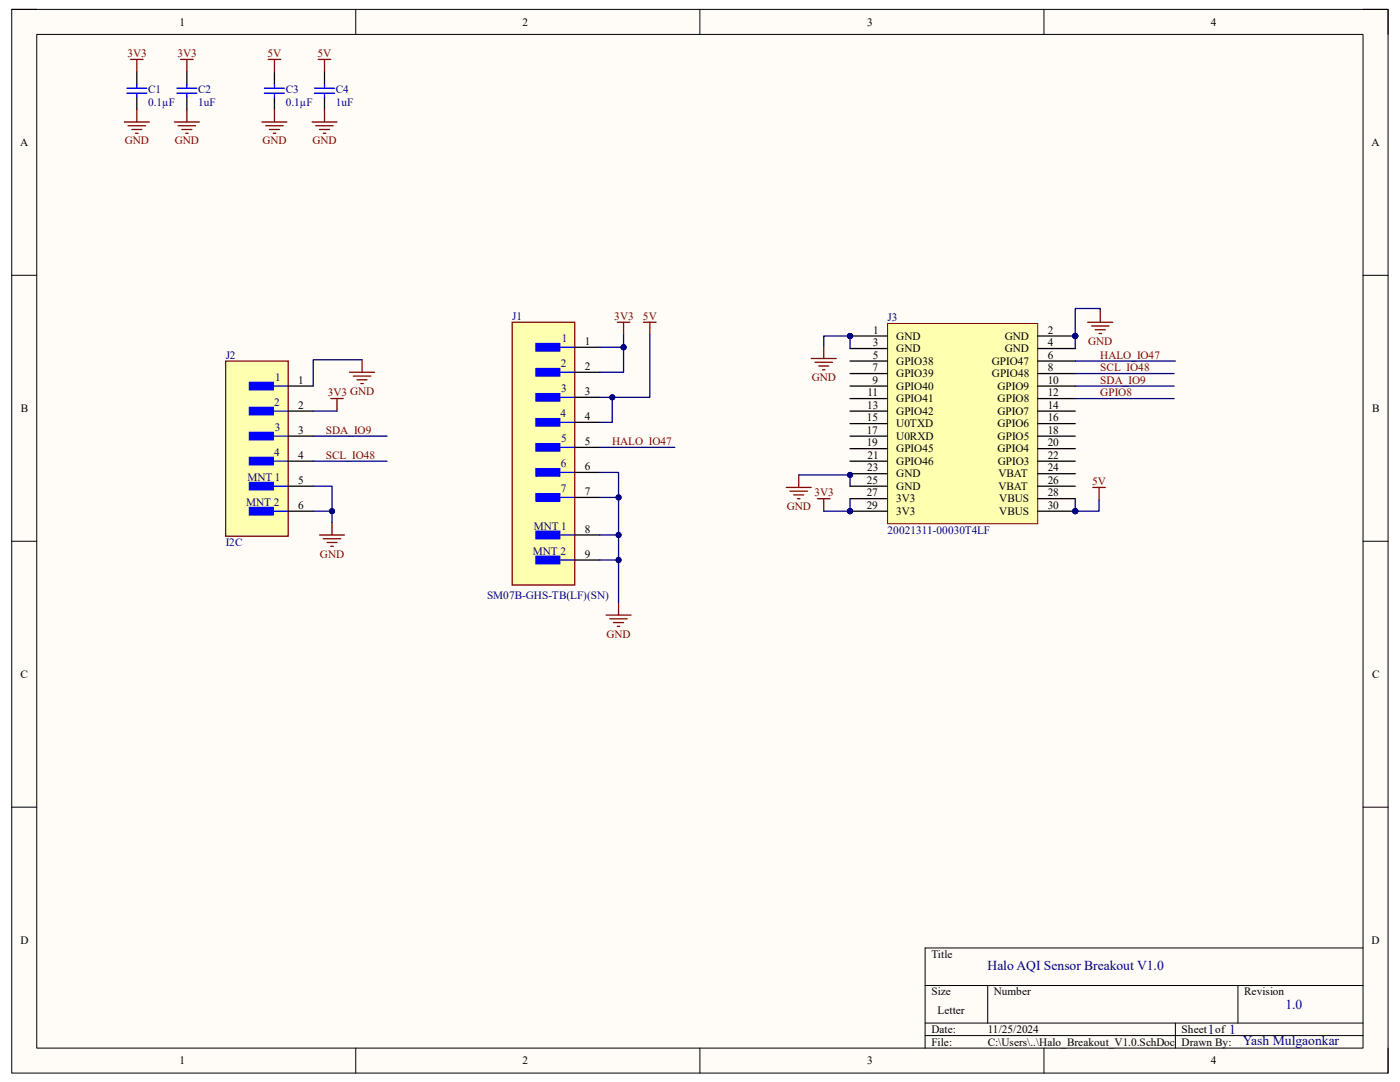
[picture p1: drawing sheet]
<svg xmlns="http://www.w3.org/2000/svg" width="279mm" height="216mm" viewBox="0 0 279 216" stroke-linecap="round" stroke-linejoin="round" font-family="sans-serif">
<path d="M2.3 1.9h274.7v212.2h-274.7z" fill-rule="evenodd" fill="#fffcf8"/>
<path d="M2.3 1.9h274.7v212.2h-274.7z" fill="none" stroke="#000" stroke-width=".2"/>
<path d="M7.3 6.9h264.7v202.2h-264.7z" fill-rule="evenodd" fill="#fffcf8"/>
<g fill="none" stroke="#000" stroke-width=".2">
<path d="M2.3 1.9h5M7.3 6.9h264.7v202.2h-264.7zM71 1.9v5M139.7 1.9v5M208.3 1.9v5M272 1.9h5v5M2.3 54.9h5M272 54.9h5M2.3 108h5M272 108h5M2.3 161.1h5M272 161.1h5"/>
<path d="M184.6 196.6h87.4M197.1 196.6v7.5M247.1 196.6v7.5M272 189.2h-87.4v19.9M71 209.1v5M139.7 209.1v5M184.6 204.1h87.4M184.6 206.6h87.4M208.3 209.1v5M234.6 204.1v5M277 209.1v5"/>
</g>
<path d="M123.2 64.3h2.5M124.4 64.3v2.5M128.4 64.3h2.5M129.7 64.3v2.5M120.9 122.7h5M121.7 123.5h3.5M122.4 124.2h2M123.2 125h.5M123.4 120.2v2.5" fill="none" stroke="#800000" stroke-width=".25"/>
<path d="M45 72h12.5v35h-12.5z" fill-rule="evenodd" fill="#ffffb0"/>
<path d="M45 72h12.5v35h-12.5z" fill="none" stroke="#800000" stroke-width=".25"/>
<path d="M49.8 76.3h4.7v1.5h-4.7z" fill-rule="evenodd" fill="#00f"/>
<path d="M49.8 76.3h4.7v1.5h-4.7zM52 77h5.5" fill="none" stroke="#00f" stroke-width=".25"/>
<path d="M49.8 81.3h4.7v1.5h-4.7z" fill-rule="evenodd" fill="#00f"/>
<path d="M49.8 81.3h4.7v1.5h-4.7zM52 82h5.5" fill="none" stroke="#00f" stroke-width=".25"/>
<path d="M49.8 86.3h4.7v1.5h-4.7z" fill-rule="evenodd" fill="#00f"/>
<path d="M49.8 86.3h4.7v1.5h-4.7zM52 87h5.5" fill="none" stroke="#00f" stroke-width=".25"/>
<path d="M49.8 91.3h4.7v1.5h-4.7z" fill-rule="evenodd" fill="#00f"/>
<path d="M49.8 91.3h4.7v1.5h-4.7zM52 92h5.5" fill="none" stroke="#00f" stroke-width=".25"/>
<path d="M49.8 96.3h4.7v1.5h-4.7z" fill-rule="evenodd" fill="#00f"/>
<path d="M49.8 96.3h4.7v1.5h-4.7zM52 97h5.5" fill="none" stroke="#00f" stroke-width=".25"/>
<path d="M49.8 101.3h4.7v1.5h-4.7z" fill-rule="evenodd" fill="#00f"/>
<path d="M49.8 101.3h4.7v1.5h-4.7zM52 102h5.5" fill="none" stroke="#00f" stroke-width=".25"/>
<path d="M57.5 77h5M57.5 82h5M57.5 87h5M57.5 92h5M57.5 97h5M57.5 102h5" fill="none" stroke="#000" stroke-width=".25"/>
<path d="M66 79.5h2.5M67.3 79.5v2.5M69.8 74.3h5M70.5 75h3.5M71.3 75.8h1.9M72 76.5h.5M72.3 71.8v2.5M63.8 106.7h5M64.5 107.5h3.5M65.3 108.2h2M66 109h.5M66.3 104.3v2.4" fill="none" stroke="#800000" stroke-width=".25"/>
<circle cx="214.6" cy="67" r=".5" fill="#000080"/>
<circle cx="214.6" cy="67" r=".5" fill="none" stroke="#000080" stroke-width=".2"/>
<circle cx="169.6" cy="67" r=".5" fill="#000080"/>
<circle cx="169.6" cy="67" r=".5" fill="none" stroke="#000080" stroke-width=".2"/>
<circle cx="214.6" cy="102" r=".5" fill="#000080"/>
<circle cx="214.6" cy="102" r=".5" fill="none" stroke="#000080" stroke-width=".2"/>
<circle cx="169.6" cy="102" r=".5" fill="#000080"/>
<circle cx="169.6" cy="102" r=".5" fill="none" stroke="#000080" stroke-width=".2"/>
<path d="M177.1 64.5h30v40h-30z" fill-rule="evenodd" fill="#ffffb0"/>
<path d="M177.1 64.5h30v40h-30z" fill="none" stroke="#800000" stroke-width=".2"/>
<path d="M207.1 67h7.5" fill="none" stroke="#000" stroke-width=".25"/>
<circle cx="214.6" cy="67" r=".5" fill="#000080"/>
<circle cx="214.6" cy="67" r=".5" fill="none" stroke="#000080" stroke-width=".2"/>
<path d="M169.6 67h7.5" fill="none" stroke="#000" stroke-width=".25"/>
<circle cx="169.6" cy="67" r=".5" fill="#000080"/>
<circle cx="169.6" cy="67" r=".5" fill="none" stroke="#000080" stroke-width=".2"/>
<g fill="none" stroke="#000" stroke-width=".25">
<path d="M169.6 69.5h7.5M169.6 72h7.5M169.6 74.5h7.5M169.6 77h7.5M169.6 79.5h7.5M207.1 69.5h7.5M207.1 72h7.5M207.1 74.5h7.5M207.1 77h7.5M207.1 79.5h7.5M169.6 82h7.5M169.6 84.5h7.5"/>
<path d="M169.6 87h7.5M169.6 89.5h7.5M169.6 92h7.5M169.6 94.5h7.5M169.6 97h7.5M169.6 99.5h7.5M207.1 82h7.5M207.1 84.5h7.5M207.1 87h7.5M207.1 89.5h7.5M207.1 92h7.5M207.1 94.5h7.5"/>
<path d="M207.1 97h7.5M207.1 99.5h7.5M207.1 102h7.5"/>
</g>
<circle cx="214.6" cy="102" r=".5" fill="#000080"/>
<circle cx="214.6" cy="102" r=".5" fill="none" stroke="#000080" stroke-width=".2"/>
<path d="M169.6 102h7.5" fill="none" stroke="#000" stroke-width=".25"/>
<circle cx="169.6" cy="102" r=".5" fill="#000080"/>
<circle cx="169.6" cy="102" r=".5" fill="none" stroke="#000080" stroke-width=".2"/>
<path d="M102.2 64.3h12.5v52.4h-12.5z" fill-rule="evenodd" fill="#ffffb0"/>
<path d="M102.2 64.3h12.5v52.4h-12.5z" fill="none" stroke="#800000" stroke-width=".25"/>
<path d="M107 68.5h4.7v1.5h-4.7z" fill-rule="evenodd" fill="#00f"/>
<path d="M107 68.5h4.7v1.5h-4.7zM109.2 69.3h5.5" fill="none" stroke="#00f" stroke-width=".25"/>
<path d="M107 73.5h4.7v1.5h-4.7z" fill-rule="evenodd" fill="#00f"/>
<path d="M107 73.5h4.7v1.5h-4.7zM109.2 74.3h5.5" fill="none" stroke="#00f" stroke-width=".25"/>
<path d="M107 78.5h4.7v1.5h-4.7z" fill-rule="evenodd" fill="#00f"/>
<path d="M107 78.5h4.7v1.5h-4.7zM109.2 79.3h5.5" fill="none" stroke="#00f" stroke-width=".25"/>
<path d="M107 83.5h4.7v1.5h-4.7z" fill-rule="evenodd" fill="#00f"/>
<path d="M107 83.5h4.7v1.5h-4.7zM109.2 84.3h5.5" fill="none" stroke="#00f" stroke-width=".25"/>
<path d="M107 88.5h4.7v1.5h-4.7z" fill-rule="evenodd" fill="#00f"/>
<path d="M107 88.5h4.7v1.5h-4.7zM109.2 89.3h5.5" fill="none" stroke="#00f" stroke-width=".25"/>
<path d="M107 93.5h4.7v1.5h-4.7z" fill-rule="evenodd" fill="#00f"/>
<path d="M107 93.5h4.7v1.5h-4.7zM109.2 94.3h5.5" fill="none" stroke="#00f" stroke-width=".25"/>
<path d="M107 98.5h4.7v1.5h-4.7z" fill-rule="evenodd" fill="#00f"/>
<path d="M107 98.5h4.7v1.5h-4.7zM109.2 99.3h5.5" fill="none" stroke="#00f" stroke-width=".25"/>
<path d="M107 106h4.7v1.5h-4.7z" fill-rule="evenodd" fill="#00f"/>
<path d="M107 106h4.7v1.5h-4.7zM109.2 106.7h5.5" fill="none" stroke="#00f" stroke-width=".25"/>
<path d="M107 111h4.7v1.5h-4.7z" fill-rule="evenodd" fill="#00f"/>
<g fill="none" stroke="#00f" stroke-width=".25">
<path d="M25.3 17.6h4M25.3 18.6h4M27.3 16.9v.7M27.3 18.6v.7M35.3 17.6h4M35.3 18.6h4M37.3 16.9v.7M37.3 18.6v.7M52.8 17.6h4M52.8 18.6h4M54.8 16.9v.7M54.8 18.6v.7"/>
<path d="M62.8 17.6h4M62.8 18.6h4M64.8 16.9v.7M64.8 18.6v.7M107 111h4.7v1.5h-4.7zM109.2 111.7h5.5"/>
</g>
<g fill="none" stroke="#000" stroke-width=".25">
<path d="M27.3 14.4v2.5M27.3 19.3v2.5M37.3 14.4v2.5M37.3 19.3v2.5M54.8 14.4v2.5M54.8 19.3v2.5M64.8 14.4v2.5M64.8 19.3v2.5M114.7 69.3h5M114.7 74.3h5M114.7 79.3h5M114.7 84.3h5"/>
<path d="M114.7 89.3h5M114.7 94.3h5M114.7 99.3h5M114.7 106.7h5M114.7 111.7h5"/>
</g>
<g fill="none" stroke="#800000" stroke-width=".25">
<path d="M26.1 11.9h2.5M27.3 11.9v2.5M36 11.9h2.5M37.3 11.9v2.5M53.5 11.9h2.5M54.8 11.9v2.5M63.5 11.9h2.5M64.8 11.9v2.5M24.8 24.3h5M25.6 25.1h3.5M26.3 25.8h2M27.1 26.6h.5"/>
<path d="M27.3 21.8v2.5M34.8 24.3h5M35.5 25.1h3.5M36.3 25.8h2M37 26.6h.5M37.3 21.8v2.5M52.3 24.3h5M53 25.1h3.5M53.8 25.8h2M54.5 26.6h.5M54.8 21.8v2.5M62.3 24.3h5"/>
<path d="M63 25.1h3.5M63.8 25.8h2M64.5 26.6h.5M64.8 21.8v2.5M161.9 71.5h5M162.6 72.3h3.5M163.4 73h2M164.1 73.8h.5M164.4 69v2.5M217.1 64.3h5M217.8 65h3.5M218.6 65.8h2"/>
<path d="M219.3 66.5h.5M219.6 61.8v2.5M156.9 97.3h5M157.7 98h3.5M158.4 98.8h2M159.2 99.5h.5M159.4 94.8v2.5M163.1 99.5h2.5M164.4 99.5v2.5M218.1 97.3h2.5M219.3 97.3v2.5"/>
</g>
<path d="M119.7 106.7h3.7v13.5" fill="none" stroke="#000080" stroke-width=".25"/>
<circle cx="123.4" cy="106.7" r=".5" fill="#000080"/>
<circle cx="123.4" cy="106.7" r=".5" fill="none" stroke="#000080" stroke-width=".2"/>
<circle cx="123.4" cy="111.7" r=".5" fill="#000080"/>
<circle cx="123.4" cy="111.7" r=".5" fill="none" stroke="#000080" stroke-width=".2"/>
<path d="M119.7 111.7h3.7" fill="none" stroke="#000080" stroke-width=".25"/>
<circle cx="123.4" cy="111.7" r=".5" fill="#000080"/>
<circle cx="123.4" cy="111.7" r=".5" fill="none" stroke="#000080" stroke-width=".2"/>
<path d="M124.4 66.8v2.5" fill="none" stroke="#000080" stroke-width=".25"/>
<circle cx="124.4" cy="69.3" r=".5" fill="#000080"/>
<circle cx="124.4" cy="69.3" r=".5" fill="none" stroke="#000080" stroke-width=".2"/>
<path d="M129.7 66.8v12.5h-10" fill="none" stroke="#000080" stroke-width=".25"/>
<circle cx="122.2" cy="79.3" r=".5" fill="#000080"/>
<circle cx="122.2" cy="79.3" r=".5" fill="none" stroke="#000080" stroke-width=".2"/>
<path d="M122.2 79.3v5h-2.5" fill="none" stroke="#000080" stroke-width=".25"/>
<circle cx="122.2" cy="79.3" r=".5" fill="#000080"/>
<circle cx="122.2" cy="79.3" r=".5" fill="none" stroke="#000080" stroke-width=".2"/>
<path d="M62.5 97h3.8v7.3M119.7 89.3h15" fill="none" stroke="#000080" stroke-width=".25"/>
<circle cx="66.3" cy="102" r=".5" fill="#000080"/>
<circle cx="66.3" cy="102" r=".5" fill="none" stroke="#000080" stroke-width=".2"/>
<path d="M62.5 102h3.8" fill="none" stroke="#000080" stroke-width=".25"/>
<circle cx="66.3" cy="102" r=".5" fill="#000080"/>
<circle cx="66.3" cy="102" r=".5" fill="none" stroke="#000080" stroke-width=".2"/>
<path d="M72.3 71.8h-9.8v5.2M62.5 82h4.8M62.5 87h14.7M62.5 92h14.7M119.7 99.3h3.7v7.4" fill="none" stroke="#000080" stroke-width=".25"/>
<circle cx="123.4" cy="99.3" r=".5" fill="#000080"/>
<circle cx="123.4" cy="99.3" r=".5" fill="none" stroke="#000080" stroke-width=".2"/>
<circle cx="123.4" cy="106.7" r=".5" fill="#000080"/>
<circle cx="123.4" cy="106.7" r=".5" fill="none" stroke="#000080" stroke-width=".2"/>
<path d="M119.7 94.3h3.7v5" fill="none" stroke="#000080" stroke-width=".25"/>
<circle cx="123.4" cy="99.3" r=".5" fill="#000080"/>
<circle cx="123.4" cy="99.3" r=".5" fill="none" stroke="#000080" stroke-width=".2"/>
<path d="M169.6 67v2.5" fill="none" stroke="#000080" stroke-width=".25"/>
<circle cx="169.6" cy="67" r=".5" fill="#000080"/>
<circle cx="169.6" cy="67" r=".5" fill="none" stroke="#000080" stroke-width=".2"/>
<path d="M219.6 61.8v-.2h-5v5.4" fill="none" stroke="#000080" stroke-width=".25"/>
<circle cx="214.6" cy="67" r=".5" fill="#000080"/>
<circle cx="214.6" cy="67" r=".5" fill="none" stroke="#000080" stroke-width=".2"/>
<path d="M214.6 67v2.5" fill="none" stroke="#000080" stroke-width=".25"/>
<circle cx="214.6" cy="67" r=".5" fill="#000080"/>
<circle cx="214.6" cy="67" r=".5" fill="none" stroke="#000080" stroke-width=".2"/>
<path d="M169.6 94.5v2.5" fill="none" stroke="#000080" stroke-width=".25"/>
<circle cx="169.6" cy="94.8" r=".5" fill="#000080"/>
<circle cx="169.6" cy="94.8" r=".5" fill="none" stroke="#000080" stroke-width=".2"/>
<path d="M169.6 99.5v2.5" fill="none" stroke="#000080" stroke-width=".25"/>
<circle cx="169.6" cy="102" r=".5" fill="#000080"/>
<circle cx="169.6" cy="102" r=".5" fill="none" stroke="#000080" stroke-width=".2"/>
<path d="M214.6 99.5v2.5" fill="none" stroke="#000080" stroke-width=".25"/>
<circle cx="214.6" cy="102" r=".5" fill="#000080"/>
<circle cx="214.6" cy="102" r=".5" fill="none" stroke="#000080" stroke-width=".2"/>
<path d="M219.3 99.8v2.2h-4.7" fill="none" stroke="#000080" stroke-width=".25"/>
<circle cx="214.6" cy="102" r=".5" fill="#000080"/>
<circle cx="214.6" cy="102" r=".5" fill="none" stroke="#000080" stroke-width=".2"/>
<path d="M164.4 102h5.5" fill="none" stroke="#000080" stroke-width=".25"/>
<circle cx="169.6" cy="102" r=".5" fill="#000080"/>
<circle cx="169.6" cy="102" r=".5" fill="none" stroke="#000080" stroke-width=".2"/>
<path d="M169.9 67h-5.5v2M214.6 72h20M214.6 77h19.7M214.6 74.5h19.7" fill="none" stroke="#000080" stroke-width=".25"/>
<circle cx="169.6" cy="67" r=".5" fill="#000080"/>
<circle cx="169.6" cy="67" r=".5" fill="none" stroke="#000080" stroke-width=".2"/>
<path d="M119.7 69.3h4.7M214.6 79.5h19.7" fill="none" stroke="#000080" stroke-width=".25"/>
<circle cx="124.4" cy="69.3" r=".5" fill="#000080"/>
<circle cx="124.4" cy="69.3" r=".5" fill="none" stroke="#000080" stroke-width=".2"/>
<path d="M124.4 69.3v5h-4.7" fill="none" stroke="#000080" stroke-width=".25"/>
<circle cx="124.4" cy="69.3" r=".5" fill="#000080"/>
<circle cx="124.4" cy="69.3" r=".5" fill="none" stroke="#000080" stroke-width=".2"/>
<path d="M159.4 94.8h10.2" fill="none" stroke="#000080" stroke-width=".25"/>
<circle cx="169.6" cy="94.8" r=".5" fill="#000080"/>
<circle cx="169.6" cy="94.8" r=".5" fill="none" stroke="#000080" stroke-width=".2"/>
<g font-size="2.7" fill="#000080">
<text x="197.1" y="193.5">Halo AQI Sensor Breakout V1.0</text>
<text x="256.5" y="201.3">1.0</text>
<text x="241" y="206.3">1</text>
<text x="245.3" y="206.3">1</text>
<text x="248" y="208.5">Yash Mulgaonkar</text>
</g>
<g font-size="2.2">
<text x="35.8" y="5.1">1</text>
<text x="104.3" y="5.1">2</text>
<text x="173.1" y="5.1">3</text>
<text x="241.6" y="5.1">4</text>
<text x="4" y="29.2">A</text>
<text x="273.7" y="29.2">A</text>
<text x="116.7" y="68.8">1</text>
<text x="174.2" y="71.5">5</text>
<text x="174.2" y="69">3</text>
<text x="174.3" y="66.5">1</text>
<text x="178.9" y="67.8">GND</text>
<text x="178.9" y="70.3">GND</text>
<text x="200.5" y="67.8">GND</text>
<text x="200.5" y="70.3">GND</text>
<text x="209.1" y="66.5">2</text>
<text x="209.1" y="69">4</text>
<text x="209.1" y="71.5">6</text>
<text x="59.5" y="76.5">1</text>
<text x="116.7" y="73.8">2</text>
<text x="174.1" y="74">7</text>
<text x="174.1" y="76.5">9</text>
<text x="178.9" y="72.8">GPIO38</text>
<text x="178.9" y="75.3">GPIO39</text>
<text x="178.9" y="77.8">GPIO40</text>
<text x="197.9" y="72.8">GPIO47</text>
<text x="198" y="75.3">GPIO48</text>
<text x="199.1" y="77.8">GPIO9</text>
<text x="209.1" y="74">8</text>
<text x="209.1" y="76.5">10</text>
<text x="4.1" y="82.2">B</text>
<text x="59.5" y="81.5">2</text>
<text x="116.7" y="78.8">3</text>
<text x="116.7" y="83.8">4</text>
<text x="173.1" y="81.5">13</text>
<text x="173.1" y="79">11</text>
<text x="178.9" y="80.3">GPIO41</text>
<text x="178.9" y="82.8">GPIO42</text>
<text x="199.1" y="82.8">GPIO7</text>
<text x="199.1" y="80.3">GPIO8</text>
<text x="209.1" y="79">12</text>
<text x="209.1" y="81.5">14</text>
<text x="273.8" y="82.2">B</text>
<text x="59.5" y="86.5">3</text>
<text x="116.7" y="88.8">5</text>
<text x="173" y="86.5">17</text>
<text x="173" y="89">19</text>
<text x="173" y="84">15</text>
<text x="178.9" y="85.3">U0TXD</text>
<text x="178.9" y="87.8">U0RXD</text>
<text x="199.1" y="85.3">GPIO6</text>
<text x="199.1" y="87.8">GPIO5</text>
<text x="209.1" y="84">16</text>
<text x="209.1" y="86.5">18</text>
<text x="209.1" y="89">20</text>
<text x="59.5" y="91.5">4</text>
<text x="116.7" y="93.8">6</text>
<text x="173.1" y="94">23</text>
<text x="173.1" y="91.5">21</text>
<text x="178.9" y="90.3">GPIO45</text>
<text x="178.9" y="92.8">GPIO46</text>
<text x="178.9" y="95.2">GND</text>
<text x="199.1" y="90.3">GPIO4</text>
<text x="199.1" y="92.8">GPIO3</text>
<text x="199.3" y="95.2">VBAT</text>
<text x="209.1" y="91.5">22</text>
<text x="209.1" y="94">24</text>
<text x="59.5" y="96.5">5</text>
<text x="59.5" y="101.5">6</text>
<text x="116.7" y="98.8">7</text>
<text x="173" y="99">27</text>
<text x="173" y="101.5">29</text>
<text x="173" y="96.5">25</text>
<text x="178.9" y="97.7">GND</text>
<text x="178.9" y="100.2">3V3</text>
<text x="199.3" y="97.7">VBAT</text>
<text x="199.4" y="100.2">VBUS</text>
<text x="209.1" y="96.5">26</text>
<text x="209.1" y="99">28</text>
<text x="209.1" y="101.5">30</text>
<text x="116.7" y="106.3">8</text>
<text x="178.9" y="102.7">3V3</text>
<text x="199.4" y="102.7">VBUS</text>
<text x="116.7" y="111.3">9</text>
<text x="4.1" y="135.3">C</text>
<text x="273.8" y="135.3">C</text>
<text x="4.1" y="188.3">D</text>
<text x="185.9" y="191.1">Title</text>
<text x="273.7" y="188.3">D</text>
<text x="185.9" y="198.6">Size</text>
<text x="187.1" y="202.4">Letter</text>
<text x="198.3" y="198.6">Number</text>
<text x="248.3" y="198.6">Revision</text>
<text x="185.9" y="206.1">Date:</text>
<text x="185.9" y="208.6">File:</text>
<text x="197.1" y="206.1">11/25/2024</text>
<text x="197.1" y="208.6">C:\Users\..\Halo_Breakout_V1.0.SchDoc Drawn By:</text>
<text x="235.8" y="206.1">Sheet</text>
<text x="242.5" y="206.1">of</text>
<text x="35.8" y="212.4">1</text>
<text x="104.3" y="212.4">2</text>
<text x="173.1" y="212.4">3</text>
<text x="241.6" y="212.4">4</text>
</g>
<g font-size="2.2" fill="#800000">
<text x="25.4" y="11.3">3V3</text>
<text x="35.4" y="11.3">3V3</text>
<text x="53.4" y="11.3">5V</text>
<text x="63.4" y="11.3">5V</text>
<text x="24.9" y="28.8">GND</text>
<text x="34.9" y="28.8">GND</text>
<text x="52.4" y="28.8">GND</text>
<text x="62.4" y="28.8">GND</text>
<text x="122.6" y="63.8">3V3</text>
<text x="128.3" y="63.8">5V</text>
<text x="217.2" y="68.8">GND</text>
<text x="219.6" y="71.5">HALO_IO47</text>
<text x="162" y="76">GND</text>
<text x="219.6" y="74">SCL_IO48</text>
<text x="219.6" y="76.5">SDA_IO9</text>
<text x="65.4" y="79">3V3 GND</text>
<text x="219.6" y="79">GPIO8</text>
<text x="65" y="86.5">SDA_IO9</text>
<text x="122.2" y="88.8">HALO_IO47</text>
<text x="65" y="91.5">SCL_IO48</text>
<text x="157" y="101.8">GND</text>
<text x="162.6" y="99">3V3</text>
<text x="218" y="96.8">5V</text>
<text x="63.8" y="111.3">GND</text>
<text x="121" y="127.2">GND</text>
</g>
<g font-size="2.2" fill="#000080">
<text x="29.5" y="21.1">0.1µF</text>
<text x="29.5" y="18.6">C1</text>
<text x="39.5" y="21.1">1uF</text>
<text x="39.5" y="18.6">C2</text>
<text x="57" y="21.1">0.1µF</text>
<text x="57" y="18.6">C3</text>
<text x="67" y="21.1">1uF</text>
<text x="67" y="18.6">C4</text>
<text x="102.2" y="63.8">J1</text>
<text x="177.1" y="64.1">J3</text>
<text x="45" y="71.5">J2</text>
<text x="112.1" y="68.3">1</text>
<text x="54.9" y="76">1</text>
<text x="111.9" y="73.3">2</text>
<text x="54.7" y="81">2</text>
<text x="111.9" y="83.3">4</text>
<text x="112" y="78.3">3</text>
<text x="54.8" y="86">3</text>
<text x="112" y="88.3">5</text>
<text x="54.7" y="91">4</text>
<text x="111.9" y="93.3">6</text>
<text x="49.1" y="101">MNT 2</text>
<text x="49.4" y="96">MNT 1</text>
<text x="111.9" y="98.3">7</text>
<text x="106.5" y="105.7">MNT 1</text>
<text x="177.1" y="106.5">20021311-00030T4LF</text>
<text x="45" y="109">I2C</text>
<text x="106.3" y="110.7">MNT 2</text>
<text x="97.2" y="119.5">SM07B-GHS-TB(LF)(SN)</text>
</g>
</svg>
